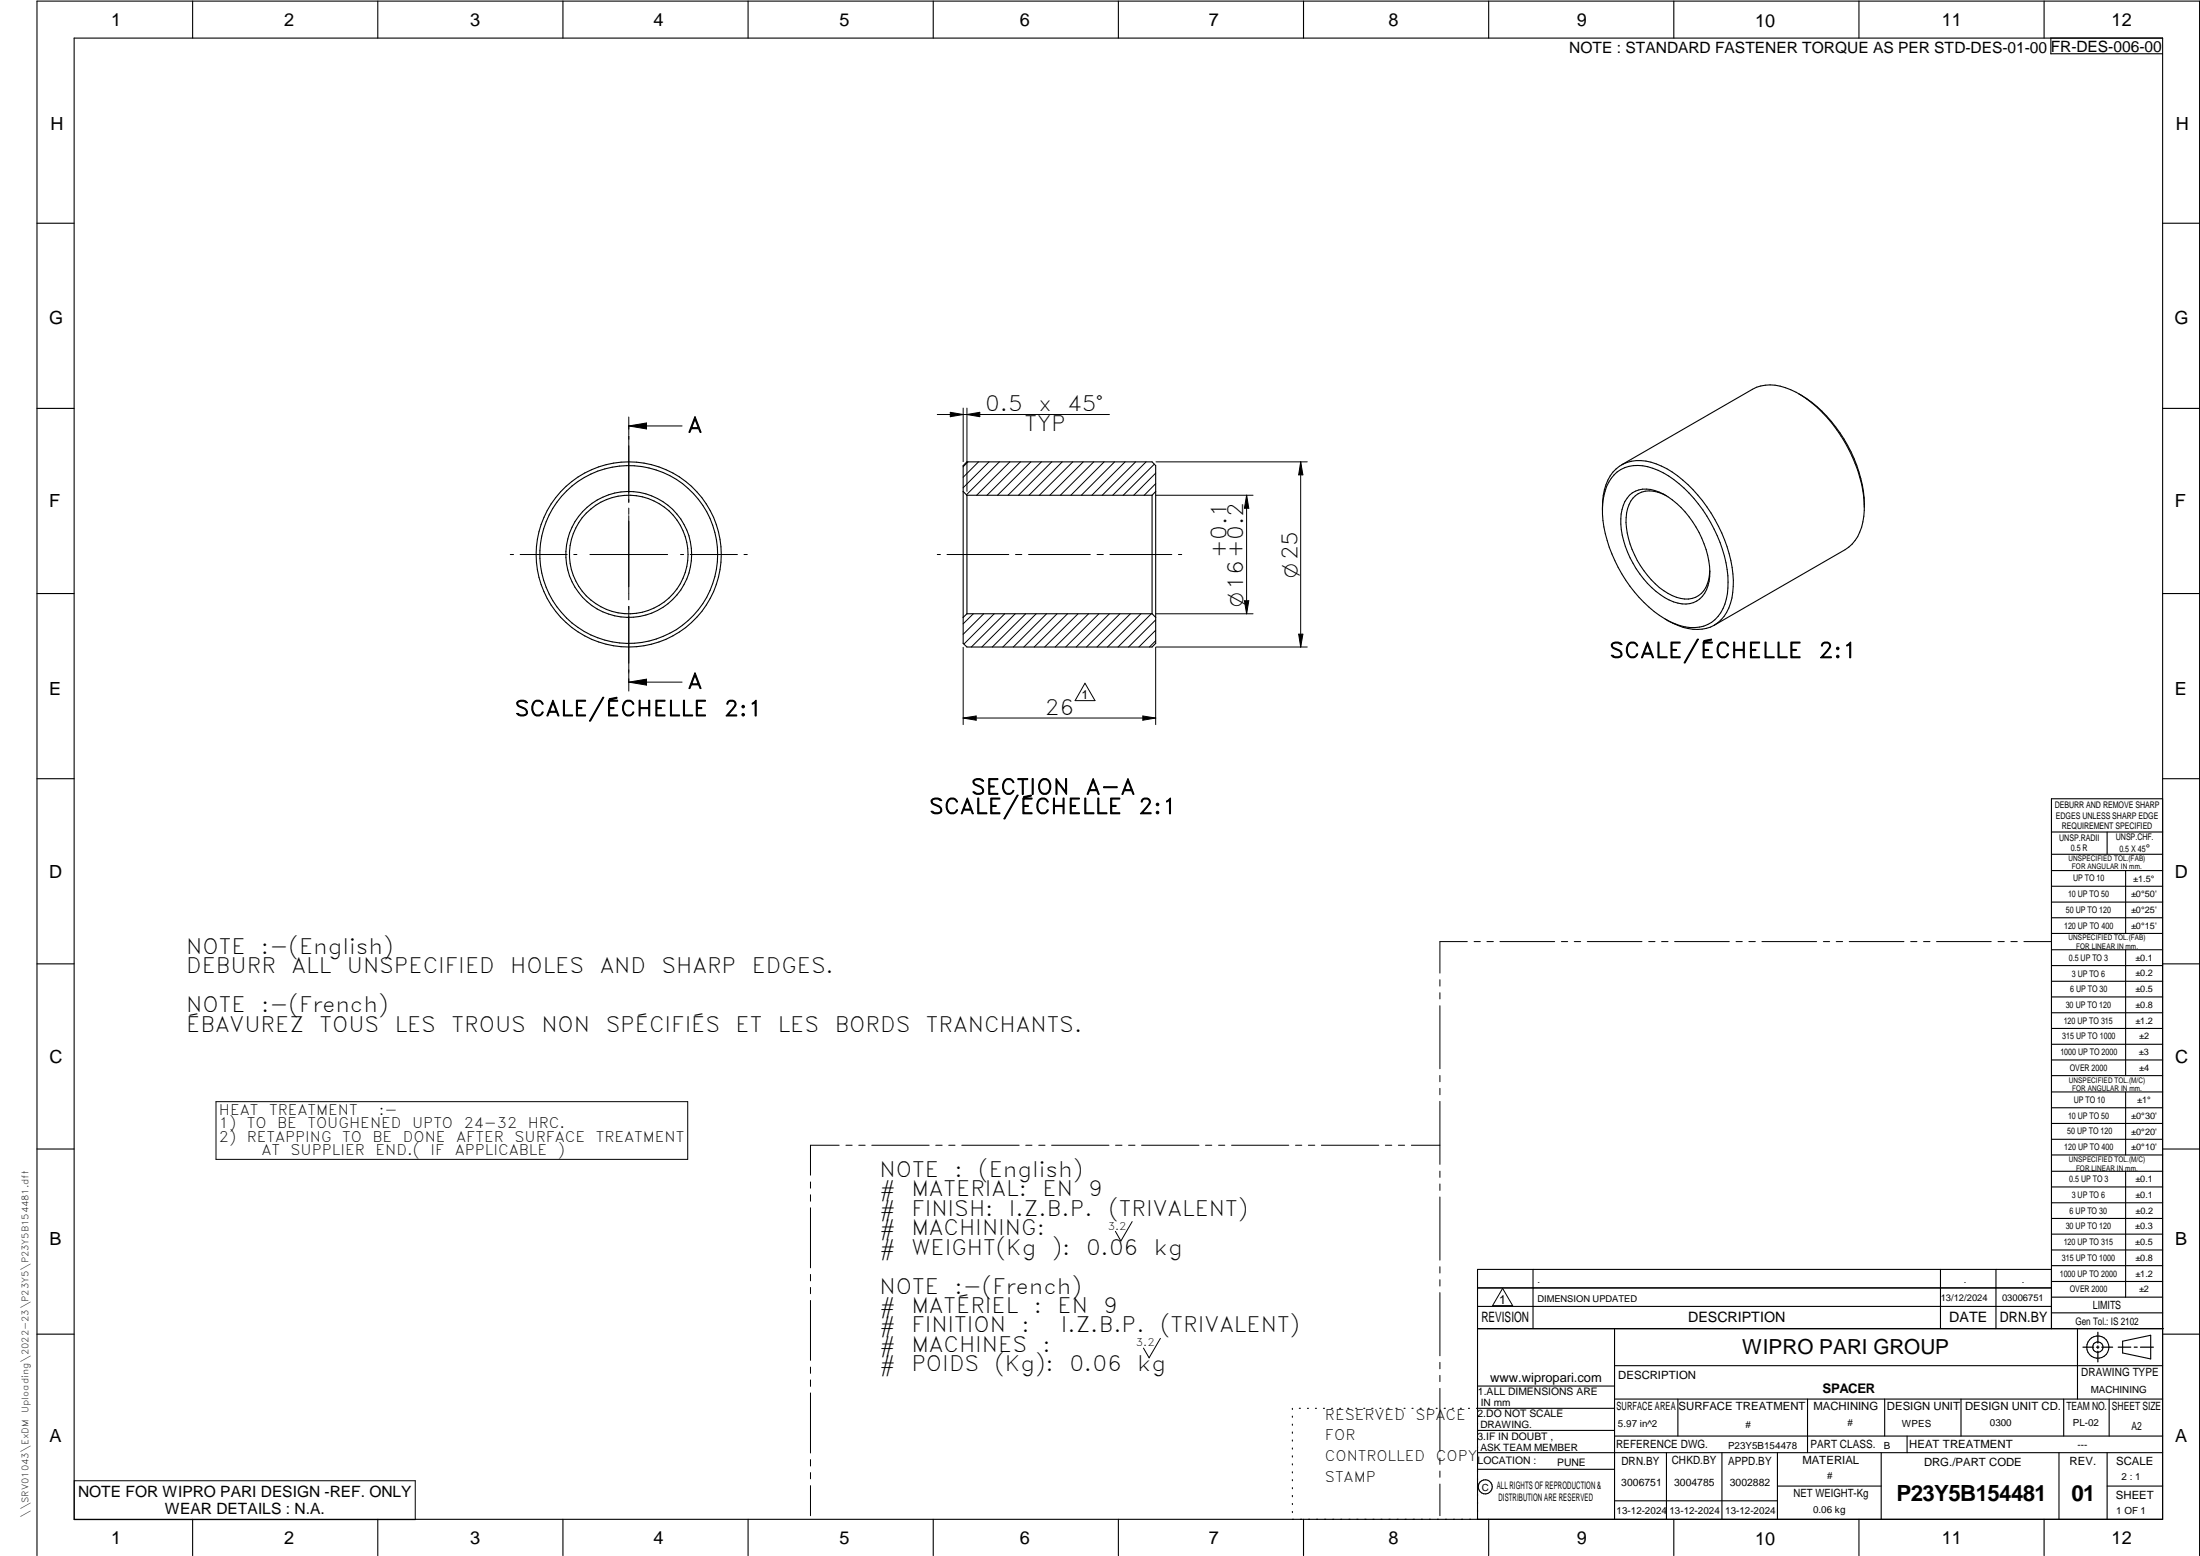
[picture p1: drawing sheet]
<svg xmlns="http://www.w3.org/2000/svg" width="594mm" height="420mm" viewBox="0 0 594 420" stroke-linecap="round" stroke-linejoin="round" font-family="sans-serif">
<g fill="none" stroke="#000" stroke-width=".3">
<path d="M20 10.3h564v400h-564zM52 .3v10M102 .3v10M152 .3v10M202 .3v10M252 .3v10M302 .3v10M352 .3v10M402 .3v10M452 .3v10M502 .3v10M552 .3v10"/>
<path d="M553.8 10.3v4.2h30.2M10 60.3h10M584 60.3h10M10 110.3h10M485.7 106.3l.7 .5M486.4 106.8a37.4 37.4 0 0 1 17 29.3M486.5 106.8a39.6 39.6 0 0 1 16.9 29.3 14 14 0 0 1-4.2 11.6l-36.3 21.1M486.5 106.8a14.1 14.1 0 0 0-12.2-2.2l-36.4 20.9M584 110.3h10M260.1 132.7l1 1M261.1 133.7v32M261.1 124.7h50l1 1v48l-1 1h-50l-1-1v-48z"/>
<path d="M261.1 133.7h50M311.1 133.7v32M312.1 132.7l-1 1M432.7 137.2a11.8 11.8 0 0 1 5-10.4 11.1 11.1 0 0 1 10.1 .2 34.5 34.5 0 0 1 15.9 17.7 28.2 28.2 0 0 1 2.5 17.1 9.2 9.2 0 0 1-12.5 7.2 28.9 28.9 0 0 1-14.7-12.4 35.2 35.2 0 0 1-6.2-21.3 11.6 11.6 0 0 1 5.5-10 11.8 11.8 0 0 1 10.3 .6 36.1 36.1 0 0 1 16.3 18 28.9 28.9 0 0 1 2.4 19 10 10 0 0 1-4.4 5.9M440 133.7a7 7 0 0 1 8-.8 25.8 25.8 0 0 1 13.4 18.5 11.6 11.6 0 0 1-1.7 9.6 6.7 6.7 0 0 1-7.8 1.5 24.6 24.6 0 0 1-13-15 16.3 16.3 0 0 1-.1-12.1zM450 133.9a7 7 0 0 0-9.1 .6 11.3 11.3 0 0 0-1.5 9.4 25.3 25.3 0 0 0 11 16.3 7.4 7.4 0 0 0 9 0 8.8 8.8 0 0 0 2.3-6.1M10 160.3h10M261.1 165.7l-1 1M261.1 165.7h50M311.1 165.7l1 1M449.7 167.2a14.1 14.1 0 0 0 12.2 2.1l1-.5M584 160.3h10"/>
<path d="M10 210.3h10M584 215.7h-30v143.1M584 210.3h10M554 224.7h30M554 230.7h30M554 235.1h30M554 239.3h30M569 224.7v6M574 235.1v17M554 243.6h30M554 247.8h30M554 252.1h30"/>
<path d="M554 256.5h30M574 256.5v33.9M10 260.3h10M554 260.7h30M554 265h30M554 269.2h30M554 273.5h30M554 277.7h30M584 260.3h10M554 282h30M554 286.2h30M554 290.4h30"/>
<path d="M554 294.9h30M554 299.1h30M574 294.9v17M10 310.3h10M554 303.4h30M554 307.6h30M554 311.9h30M554 316.3h30M574 316.3v34M584 310.3h10M554 320.5h30M554 324.8h30"/>
<path d="M554 329h30M554 333.2h30M554 337.5h30M399 358.8h185.2M399 352.8h155M399 347.8h155M414 342.8v16M436 358.8v51.5M524 342.8v16M539 342.8v16M554 341.8h30M554 346h30"/>
<path d="M554 350.3h30M554 354.5h30M554 342.8h-155v67.5M561 358.8v19M10 360.3h10M399 374.3h37M436 377.8h148M453.1 377.8v10M488.1 377.8v14.5M508.9 377.8v10M529.5 377.8v10M557.3 377.8v10"/>
<path d="M569.5 377.8v10M573.2 362.2l7.6-1.6v6.3l-7.6-1.6zM584 368.8h-148M584 360.3h10M349 380.3v.3M349 382.4v.3M349 384.6v.3M349 386.7v.3M349 388.8v.3M349 391v.3M349 393.1v.3M349 395.3v.3"/>
<path d="M349 397.4v.3M349 399.5v.3M350.9 380.3h.2M353.1 380.3h.2M355.2 380.3h.3M357.4 380.3h.3M359.6 380.3h.3M361.7 380.3h.3M363.9 380.3h.3M366.1 380.3h.3M368.3 380.3h.2M370.4 380.3h.3"/>
<path d="M372.6 380.3h.3M374.8 380.3h.3M376.9 380.3h.4M379.1 380.3h.3M381.3 380.3h.3M383.4 380.3h.4M385.6 380.3h.3M387.8 380.3h.3M390 380.3h.3M392.2 380.3h.3M394.3 380.3h.3M396.5 380.3h.3"/>
<path d="M398.7 380.3h37.3M399 396.7h37M399 392.3h185M399 386.2h37M436 387.8h148M450 392.3v18M465 392.3v18M480 392.3v18M508 392.3v18M515 387.8v4.5M556 392.3v18M569 392.3v18"/>
<path d="M52 410.3v9.7M102 410.3v9.7M152 410.3v9.7M202 410.3v9.7M252 410.3v9.7M302 410.3v9.7M349 401.7v.3M349 403.8v.4M349 406v.3M349 408.1v.3M352 410.3v9.7M402 410.3v9.7"/>
<path d="M436 405.3h44M452 410.3v9.7M480 401.3h28M502 410.3v9.7M552 410.3v9.7M569 401.3h15M10 420v-419.7h584v419.7"/>
<circle cx="169.8" cy="149.7" r="17"/>
<circle cx="169.8" cy="149.7" r="25"/>
<circle cx="169.8" cy="149.7" r="24"/>
<circle cx="169.8" cy="149.7" r="16"/>
<circle cx="566.5" cy="363.7" r="1.39"/>
<circle cx="566.5" cy="363.8" r="3"/>
<circle cx="401.1" cy="401.5" r="1.9"/>
</g>
<g fill="none" stroke="#000" stroke-width=".27">
<path d="M169.8 112.6v4.8M169.8 117.6v18.1M169.8 115h14.4M169.8 115l4.8-.8v1.6zM253.1 111.9h46.5M256.6 111.3l3.5 .6-3.5 .6zM260.1 110.2v14.5M261.1 110.2v22.5M261.1 111.9l3.5-.6v1.2zM169.8 137.2v1.7M169.8 139.2v22.8M261.4 124.7l-1.3 1.3"/>
<path d="M264.2 124.7l-4.1 4.2M267.1 124.7l-7 7M269.9 124.7l-8.9 8.9M272.7 124.7l-9 9M275.5 124.7l-9 9M278.4 124.7l-9 9M281.2 124.7l-9 9M284 124.7l-9 9M286.8 124.7l-8.9 9M289.7 124.7l-9 9M292.5 124.7l-9 9M295.4 124.7l-9.1 9"/>
<path d="M298.1 124.7l-8.9 9M301 124.7l-9 9M303.8 124.7l-9 9M306.7 124.7l-9.1 9M309.5 124.7l-9 9M311.7 125.3l-8.4 8.4M312.1 130.6l-3.1 3.1M312.1 127.8l-6 5.9M312.2 133.7h26.2M312.2 124.7h40.8M336.6 133.7l.6 3.5h-1.2zM336.6 133.7v32"/>
<path d="M351.2 124.7l.6 3.5h-1.1zM351.2 124.7v50M137.8 149.7h.9M140.5 149.7h12.7M154.9 149.7h.9M159.3 149.7h21M183.8 149.7h.8M186.4 149.7h12.7M200.9 149.7h.9M253.1 149.7h.9M255.7 149.7h16.7M274.2 149.7h1.7"/>
<path d="M277.7 149.7h16.7M296.2 149.7h1.7M299.7 149.7h16.7M318.2 149.7h.9M169.8 163.7v22.9M260.1 174.8v20.9M262.8 165.7l-2.7 2.7M265.6 165.7l-5.5 5.6M268.5 165.7l-8.2 8.2M271.3 165.7l-9 9M274.1 165.7l-9 9M277 165.7l-9 9"/>
<path d="M279.8 165.7l-9 9M282.6 165.7l-9 9M285.4 165.7l-8.9 9M288.3 165.7l-9 9M291.1 165.7l-9 9M294 165.7l-9.1 9M296.7 165.7l-8.9 9M299.6 165.7l-9 9M302.4 165.7l-9 9M305.3 165.7l-9.1 9M308.1 165.7l-9 9M310.9 165.7l-9 9"/>
<path d="M312.1 173l-1.7 1.7M312.1 170.2l-4.6 4.5M312.1 167.4l-7.3 7.3M312.1 174.8v20.9M312.2 165.7h26.2M312.2 174.7h40.8M336 162.2h1.2l-.6 3.5zM350.7 171.2h1.1l-.6 3.5zM169.8 184.2l4.8-.8v1.6zM169.8 184.2h14.4M260.1 193.9h52M260.1 193.9l3.5-.6v1.2z"/>
<path d="M293 184.5l2.7 4.7h-5.4zM308.6 193.3l3.5 .6-3.5 .6zM396.2 254.3h-7.4v8.5M398.1 254.3h1.6M401.5 254.3h1.8M405 254.3h14.8M421.6 254.3h1.7M425.1 254.3h1.7M428.6 254.3h14.8M445.2 254.3h1.7M448.7 254.3h1.7M452.2 254.3h14.8"/>
<path d="M468.8 254.3h1.7M472.3 254.3h1.7M475.8 254.3h14.8M492.4 254.3h1.7M495.8 254.3h1.8M499.4 254.3h14.7M516 254.3h1.6M519.4 254.3h1.8M522.9 254.3h14.8M539.5 254.3h1.7M543 254.3h1.7M546.5 254.3h7.4"/>
<path d="M388.8 264.5v1.8M388.8 268.1v1.6M388.8 271.6v17M58.3 297.5h127.4v15.6h-127.4zM388.8 290.4v1.7M388.8 293.9v1.7M388.8 297.4v17M218.9 319.2v1.6M226.6 309.2h-7.7v8.1M228.4 309.2h1.7M231.9 309.2h1.7M235.4 309.2h15.5"/>
<path d="M252.7 309.2h1.7M256.2 309.2h1.7M259.7 309.2h15.5M277 309.2h1.7M280.5 309.2h1.7M284 309.2h15.5M301.2 309.2h1.8M304.8 309.2h1.7M308.3 309.2h15.5M325.5 309.2h1.7M329.1 309.2h1.6M332.6 309.2h15.4"/>
<path d="M349.8 309.2h1.7M353.3 309.2h1.7M356.8 309.2h15.5M374.1 309.2h1.7M377.6 309.2h1.7M381.1 309.2h7.7M388.8 316.2v1.7M388.8 319.7v1.7M218.9 322.6v1.8M218.9 326.1v16.2M305.7 329.9l-3 5.2-1.5-2.6M388.8 323.2v17.1"/>
<path d="M218.9 344.1v1.8M218.9 347.6v1.7M218.9 351.2v16.1M388.8 342.1v1.6M388.8 345.6v1.7M388.8 349v17.1M405.8 347.9l2.7 4.7h-5.5zM218.9 369.1v1.7M218.9 372.6v1.8M218.9 376.1v16.2M313.3 361.4l-3 5.2-1.5-2.6M388.8 367.9v1.7"/>
<path d="M388.8 371.4v1.7M388.8 374.9v17M20.1 399.8h92v10.5h-92zM218.9 394.1v1.8M218.9 397.6v1.7M388.8 393.7v1.7M388.8 397.2v1.7M218.9 401.2v8.1M388.8 400.7v8.6"/>
</g>
<path d="M566.5 359.7v3M562.5 363.8h2.9M566.1 363.8h.7M566.5 363.4v.7M566.5 364.9v2.8M567.6 363.8h2.9M572 363.8h3.4M576.3 363.8h.8M578 363.8h3.5" fill="none" stroke="#000" stroke-width=".34"/>
<path d="M169.8 115l4.8-.8v1.6zM256.6 111.3l3.5 .6-3.5 .6zM261.1 111.9l3.5-.6v1.2zM336.6 133.7l.6 3.5h-1.2zM351.2 124.7l.6 3.5h-1.1zM336 162.2h1.2l-.6 3.5zM350.7 171.2h1.1l-.6 3.5zM169.8 184.2l4.8-.8v1.6zM260.1 193.9l3.5-.6v1.2zM308.6 193.3l3.5 .6-3.5 .6z" fill="#000"/>
<g font-size="6">
<text x="512.1" y="405.2">P23Y5B154481</text>
<text x="559.4" y="405.2">01</text>
</g>
<g font-size="5.7">
<text x="266.1" y="111">0.5</text>
<text x="280.4" y="111">x</text>
<text x="288.2" y="111">45°</text>
<text x="185.7" y="116.8">A</text>
<text x="276.6" y="116.3">TYP</text>
<text x="331.2" y="150.7" transform="rotate(-90 331.2 150.7)">+0.1</text>
<text x="434.5" y="177.6">SCALE/ÉCHELLE</text>
<text x="491.1" y="177.6">2:1</text>
<text x="185.7" y="185.9">A</text>
<text x="139" y="193.3">SCALE/ÉCHELLE</text>
<text x="195.5" y="193.3">2:1</text>
<text x="282.1" y="193">26</text>
<text x="262.2" y="214.5">SECTION</text>
<text x="293.2" y="214.5">A-A</text>
<text x="250.9" y="219.8">SCALE/ÉCHELLE</text>
<text x="307.4" y="219.8">2:1</text>
<text x="50.3" y="257.6">NOTE</text>
<text x="70.5" y="257.6">:-(English)</text>
<text x="50.3" y="262.8">DEBURR</text>
<text x="78.7" y="262.8">ALL</text>
<text x="93.6" y="262.8">UNSPECIFIED</text>
<text x="137.8" y="262.8">HOLES</text>
<text x="161.9" y="262.8">AND</text>
<text x="178.6" y="262.8">SHARP</text>
<text x="203" y="262.8">EDGES.</text>
<text x="50.3" y="273.3">NOTE</text>
<text x="70.5" y="273.3">:-(French)</text>
<text x="50.3" y="278.6">ÉBAVUREZ</text>
<text x="86.3" y="278.6">TOUS</text>
<text x="106.6" y="278.6">LES</text>
<text x="121.9" y="278.6">TROUS</text>
<text x="146.2" y="278.6">NON</text>
<text x="163.6" y="278.6">SPÉCIFIÉS</text>
<text x="198.6" y="278.6">ET</text>
<text x="210" y="278.6">LES</text>
<text x="225.4" y="278.6">BORDS</text>
<text x="250" y="278.6">TRANCHANTS.</text>
<text x="237.5" y="317.8">NOTE</text>
<text x="257.7" y="317.8">:</text>
<text x="264.1" y="317.8">(English)</text>
<text x="237.5" y="323">#</text>
<text x="246.1" y="323">MATERIAL:</text>
<text x="281.5" y="323">EN</text>
<text x="293.9" y="323">9</text>
<text x="237.5" y="328.3">#</text>
<text x="246.1" y="328.3">FINISH:</text>
<text x="272.4" y="328.3">I.Z.B.P.</text>
<text x="299.3" y="328.3">(TRIVALENT)</text>
<text x="237.5" y="333.5">#</text>
<text x="246.1" y="333.5">MACHINING:</text>
<text x="237.5" y="338.8">#</text>
<text x="246.1" y="338.8">WEIGHT(Kg</text>
<text x="284" y="338.8">):</text>
<text x="293.3" y="338.8">0.06</text>
<text x="311.6" y="338.8">kg</text>
<text x="237.5" y="349.3">NOTE</text>
<text x="257.7" y="349.3">:-(French)</text>
<text x="237.5" y="354.5">#</text>
<text x="237.5" y="359.8">#</text>
<text x="246.1" y="354.5">MATÉRIEL</text>
<text x="246.1" y="359.8">FINITION</text>
<text x="275.9" y="359.8">:</text>
<text x="279.2" y="354.5">:</text>
<text x="285.6" y="354.5">EN</text>
<text x="286.4" y="359.8">I.Z.B.P.</text>
<text x="298" y="354.5">9</text>
<text x="313.3" y="359.8">(TRIVALENT)</text>
<text x="237.5" y="365">#</text>
<text x="246.1" y="365">MACHINES</text>
<text x="281.5" y="365">:</text>
<text x="237.5" y="370.3">#</text>
<text x="246.1" y="370.3">POIDS</text>
<text x="268.5" y="370.3">(Kg):</text>
<text x="288.8" y="370.3">0.06</text>
<text x="307.1" y="370.3">kg</text>
</g>
<text font-size="5.6" x="470.5" y="365.5">WIPRO PARI GROUP</text>
<g font-size="5.4">
<text x="350.4" y="156" transform="rotate(-90 350.4 156)">O25</text>
<text x="335.7" y="164" transform="rotate(-90 335.7 164)">O16+0.2</text>
</g>
<g font-size="4.9">
<text x="30" y="6.9">1</text>
<text x="76.7" y="6.9">2</text>
<text x="127" y="6.9">3</text>
<text x="176.5" y="6.9">4</text>
<text x="226.7" y="6.9">5</text>
<text x="275.4" y="6.9">6</text>
<text x="326.4" y="6.9">7</text>
<text x="375" y="6.9">8</text>
<text x="425.8" y="6.9">9</text>
<text x="473.9" y="7.3">10</text>
<text x="524.3" y="6.9">11</text>
<text x="570.2" y="6.9">12</text>
<text x="13.6" y="35.1">H</text>
<text x="587.6" y="35.1">H</text>
<text x="13.2" y="87.5">G</text>
<text x="587.2" y="87.5">G</text>
<text x="13.2" y="137">F</text>
<text x="587.2" y="137">F</text>
<text x="13.2" y="187.6">E</text>
<text x="587.2" y="187.6">E</text>
<text x="13.2" y="237">D</text>
<text x="587.2" y="237">D</text>
<text x="13.4" y="287.1">C</text>
<text x="587.4" y="287.1">C</text>
<text x="13.4" y="336.2">B</text>
<text x="587.4" y="336.2">B</text>
<text x="13.4" y="389.3">A</text>
<text x="587.4" y="389.3">A</text>
<text x="30" y="416.9">1</text>
<text x="76.7" y="416.9">2</text>
<text x="127" y="416.9">3</text>
<text x="176.5" y="416.9">4</text>
<text x="226.7" y="416.9">5</text>
<text x="275.4" y="416.9">6</text>
<text x="326.4" y="416.9">7</text>
<text x="375" y="416.9">8</text>
<text x="425.8" y="416.9">9</text>
<text x="473.9" y="417.3">10</text>
<text x="524.3" y="416.9">11</text>
<text x="570.2" y="416.9">12</text>
</g>
<g font-size="4.2">
<text x="423.7" y="14.3">NOTE : STANDARD FASTENER TORQUE AS PER STD-DES-01-00</text>
<text x="553.8" y="14">FR-DES-006-00</text>
<text x="21.1" y="404.3">NOTE FOR WIPRO PARI DESIGN -REF. ONLY</text>
<text x="44.5" y="408.8">WEAR DETAILS : N.A.</text>
</g>
<g font-size="3.9">
<text x="59.1" y="301.1">HEAT</text>
<text x="59.1" y="304.7">1)</text>
<text x="66.6" y="304.7">TO</text>
<text x="72.7" y="301.1">TREATMENT</text>
<text x="74.8" y="304.7">BE</text>
<text x="83" y="304.7">TOUGHENED</text>
<text x="102.3" y="301.1">:-</text>
<text x="111.3" y="304.7">UPTO</text>
<text x="125.2" y="304.7">24-32</text>
<text x="142.5" y="304.7">HRC.</text>
<text x="59.1" y="308.3">2)</text>
<text x="66.6" y="308.3">RETAPPING</text>
<text x="70.6" y="311.9">AT</text>
<text x="78.5" y="311.9">SUPPLIER</text>
<text x="92.4" y="308.3">TO</text>
<text x="100.6" y="308.3">BE</text>
<text x="101.4" y="311.9">END.(</text>
<text x="108.8" y="308.3">DONE</text>
<text x="116.3" y="311.9">IF</text>
<text x="122.8" y="311.9">APPLICABLE</text>
<text x="123.2" y="308.3">AFTER</text>
<text x="138.9" y="308.3">SURFACE</text>
<text x="150.6" y="311.9">)</text>
<text x="160.9" y="308.3">TREATMENT</text>
<text x="400" y="357.1">REVISION</text>
<text x="455.9" y="357.1">DESCRIPTION</text>
<text x="526.4" y="357.1">DATE</text>
<text x="540" y="357.1">DRN.BY</text>
<text x="357.8" y="383.3">RESERVED</text>
<text x="382.3" y="383.3">SPACE</text>
<text x="357.8" y="388.9">FOR</text>
<text x="357.8" y="394.5">CONTROLLED</text>
<text x="387.8" y="394.5">COPY</text>
<text x="357.8" y="400">STAMP</text>
</g>
<text font-size="3.6" x="492.2" y="376.1">SPACER</text>
<text font-size="3.5" x="402.4" y="373.3">www.wipropari.com</text>
<g font-size="3.4">
<text x="292.1" y="188.8">1</text>
<text x="404.8" y="352.2">1</text>
</g>
<g font-size="3.1">
<text x="565.1" y="353.5">LIMITS</text>
<text x="562" y="371.7">DRAWING TYPE</text>
<text x="437" y="372.3">DESCRIPTION</text>
<text x="436.5" y="380.8">SURFACE AREA</text>
<text x="453.3" y="380.8">SURFACE TREATMENT</text>
<text x="489.7" y="380.8">MACHINING</text>
<text x="509.5" y="380.8">DESIGN UNIT</text>
<text x="530.6" y="380.8">DESIGN UNIT CD.</text>
<text x="558" y="380.6">TEAM NO.</text>
<text x="570.3" y="380.7">SHEET SIZE</text>
<text x="575.6" y="386.1">A2</text>
<text x="436.4" y="391.1">REFERENCE DWG.</text>
<text x="437.8" y="395.5">DRN.BY</text>
<text x="451.4" y="395.4">CHKD.BY</text>
<text x="466.6" y="395.5">APPD.BY</text>
<text x="486.7" y="395.4">MATERIAL</text>
<text x="488.9" y="390.9">PART CLASS.</text>
<text x="515.6" y="390.9">HEAT TREATMENT</text>
<text x="519.6" y="395.9">DRG./PART CODE</text>
<text x="558.9" y="395.5">REV.</text>
<text x="571.4" y="395.6">SCALE</text>
<text x="484.3" y="404.2">NET WEIGHT-Kg</text>
<text x="571.4" y="404.7">SHEET</text>
</g>
<text font-size="3" x="579.5" y="230.1">°</text>
<g font-size="2.8">
<text x="299.1" y="332.1">3.2</text>
<text x="560.4" y="357.7">Gen Tol.: IS 2102</text>
<text x="306.7" y="363.6">3.2</text>
<text x="399.1" y="376.6">1.ALL DIMENSIONS ARE</text>
<text x="399" y="382.7">2.DO NOT SCALE</text>
<text x="399" y="388.7">3.IF IN DOUBT ,</text>
<text x="399" y="395.4">LOCATION :</text>
<text x="420.5" y="396">PUNE</text>
<text x="404.2" y="402">ALL RIGHTS OF REPRODUCTION &amp;</text>
<text x="437.8" y="401.2">3006751</text>
<text x="452.1" y="401.2">3004785</text>
<text x="467.1" y="401.2">3002882</text>
<text x="404.7" y="405.4">DISTRIBUTION ARE RESERVED</text>
</g>
<g font-size="2.7">
<text x="564.6" y="376.2">MACHINING</text>
<text x="399.9" y="379.7">IN mm</text>
<text x="399.7" y="385.7">DRAWING.</text>
<text x="436.9" y="385.4">5.97 in^2</text>
<text x="471.4" y="385.5">#</text>
<text x="498.9" y="385">#</text>
<text x="513.6" y="385.3">WPES</text>
<text x="537.3" y="385.1">0300</text>
<text x="559.7" y="385.1">PL-02</text>
<text x="399.7" y="391.8">ASK TEAM MEMBER</text>
<text x="466.6" y="391.2">P23Y5B154478</text>
<text x="508.7" y="391.2">B</text>
<text x="561" y="391.1">---</text>
<text x="493.4" y="399.5">#</text>
<text x="572.8" y="399.7">2 : 1</text>
<text x="400.1" y="402.5">C</text>
<text x="436.5" y="408.7">13-12-2024</text>
<text x="450.8" y="408.8">13-12-2024</text>
<text x="465.9" y="408.9">13-12-2024</text>
<text x="489.6" y="408.5">0.06 kg</text>
<text x="571.4" y="408.7">1 OF 1</text>
</g>
<g font-size="2.5">
<text x="554.9" y="218.3">DEBURR AND REMOVE SHARP</text>
<text x="555.2" y="221">EDGES UNLESS SHARP EDGE</text>
<text x="556.1" y="227.1">UNSP.RADII</text>
<text x="556.8" y="223.8">REQUIREMENT SPECIFIED</text>
<text x="571.4" y="226.9">UNSP.CHF.</text>
<text x="559.2" y="229.9">0.5 R</text>
<text x="572.3" y="230.1">0.5 X 45</text>
<text x="559.8" y="238">UP TO 10</text>
<text x="576.1" y="238.1">±1.5°</text>
<text x="558.5" y="242.2">10 UP TO 50</text>
<text x="575.5" y="242.3">±0°50'</text>
<text x="557.4" y="250.7">120 UP TO 400</text>
<text x="557.9" y="246.5">50 UP TO 120</text>
<text x="575.5" y="250.7">±0°15'</text>
<text x="575.5" y="246.5">±0°25'</text>
<text x="558.7" y="259.4">0.5 UP TO 3</text>
<text x="559.5" y="263.7">3 UP TO 6</text>
<text x="576.6" y="263.6">±0.2</text>
<text x="576.6" y="259.4">±0.1</text>
<text x="559" y="267.9">6 UP TO 30</text>
<text x="576.6" y="267.9">±0.5</text>
<text x="557.8" y="272.2">30 UP TO 120</text>
<text x="576.6" y="272.2">±0.8</text>
<text x="556.9" y="280.7">315 UP TO 1000</text>
<text x="557.3" y="276.4">120 UP TO 315</text>
<text x="576.6" y="276.4">±1.2</text>
<text x="577.7" y="280.7">±2</text>
<text x="556.4" y="284.9">1000 UP TO 2000</text>
<text x="577.6" y="284.9">±3</text>
<text x="558.9" y="289.2">OVER 2000</text>
<text x="577.7" y="289.3">±4</text>
<text x="560" y="297.9">UP TO 10</text>
<text x="577.1" y="297.9">±1°</text>
<text x="558.5" y="302.1">10 UP TO 50</text>
<text x="575.5" y="302.1">±0°30'</text>
<text x="557.4" y="310.6">120 UP TO 400</text>
<text x="558.2" y="306.3">50 UP TO 120</text>
<text x="575.5" y="310.6">±0°10'</text>
<text x="575.5" y="306.4">±0°20'</text>
<text x="558.8" y="319.2">0.5 UP TO 3</text>
<text x="559.4" y="323.4">3 UP TO 6</text>
<text x="576.6" y="319.2">±0.1</text>
<text x="576.6" y="323.5">±0.1</text>
<text x="558.9" y="327.7">6 UP TO 30</text>
<text x="576.7" y="327.7">±0.2</text>
<text x="557.8" y="332">30 UP TO 120</text>
<text x="576.6" y="332">±0.3</text>
<text x="556.8" y="340.5">315 UP TO 1000</text>
<text x="557.3" y="336.3">120 UP TO 315</text>
<text x="576.6" y="336.3">±0.5</text>
<text x="576.6" y="340.5">±0.8</text>
<text x="415.2" y="346.4">.</text>
<text x="530.3" y="346.5">.</text>
<text x="545.9" y="346.4">.</text>
<text x="556.2" y="344.7">1000 UP TO 2000</text>
<text x="576.6" y="344.7">±1.2</text>
<text x="415.2" y="351.5">DIMENSION UPDATED</text>
<text x="524.1" y="351.3">13/12/2024</text>
<text x="540.6" y="351.4">03006751</text>
<text x="558.9" y="349">OVER 2000</text>
<text x="577.6" y="349">±2</text>
</g>
<g font-size="2.4">
<text x="7.7" y="381.5" transform="rotate(-90 7.7 381.5)">Uploading\2022-23\P23Y5\P23Y5B154481.dft</text>
<text x="7.7" y="409.8" transform="rotate(-90 7.7 409.8)">\\SRV01043\ExDM</text>
</g>
<g font-size="2.1">
<text x="558.5" y="232.4">UNSPECIFIED TOL.(FAB)</text>
<text x="559.5" y="234.7">FOR ANGULAR IN mm.</text>
<text x="558.6" y="253.9">UNSPECIFIED TOL.(FAB)</text>
<text x="560.7" y="256.3">FOR LINEAR IN mm.</text>
<text x="558.7" y="292.3">UNSPECIFIED TOL.(M/C)</text>
<text x="559.6" y="294.7">FOR ANGULAR IN mm.</text>
<text x="558.7" y="313.7">UNSPECIFIED TOL.(M/C)</text>
<text x="560.6" y="316.1">FOR LINEAR IN mm.</text>
</g>
</svg>
